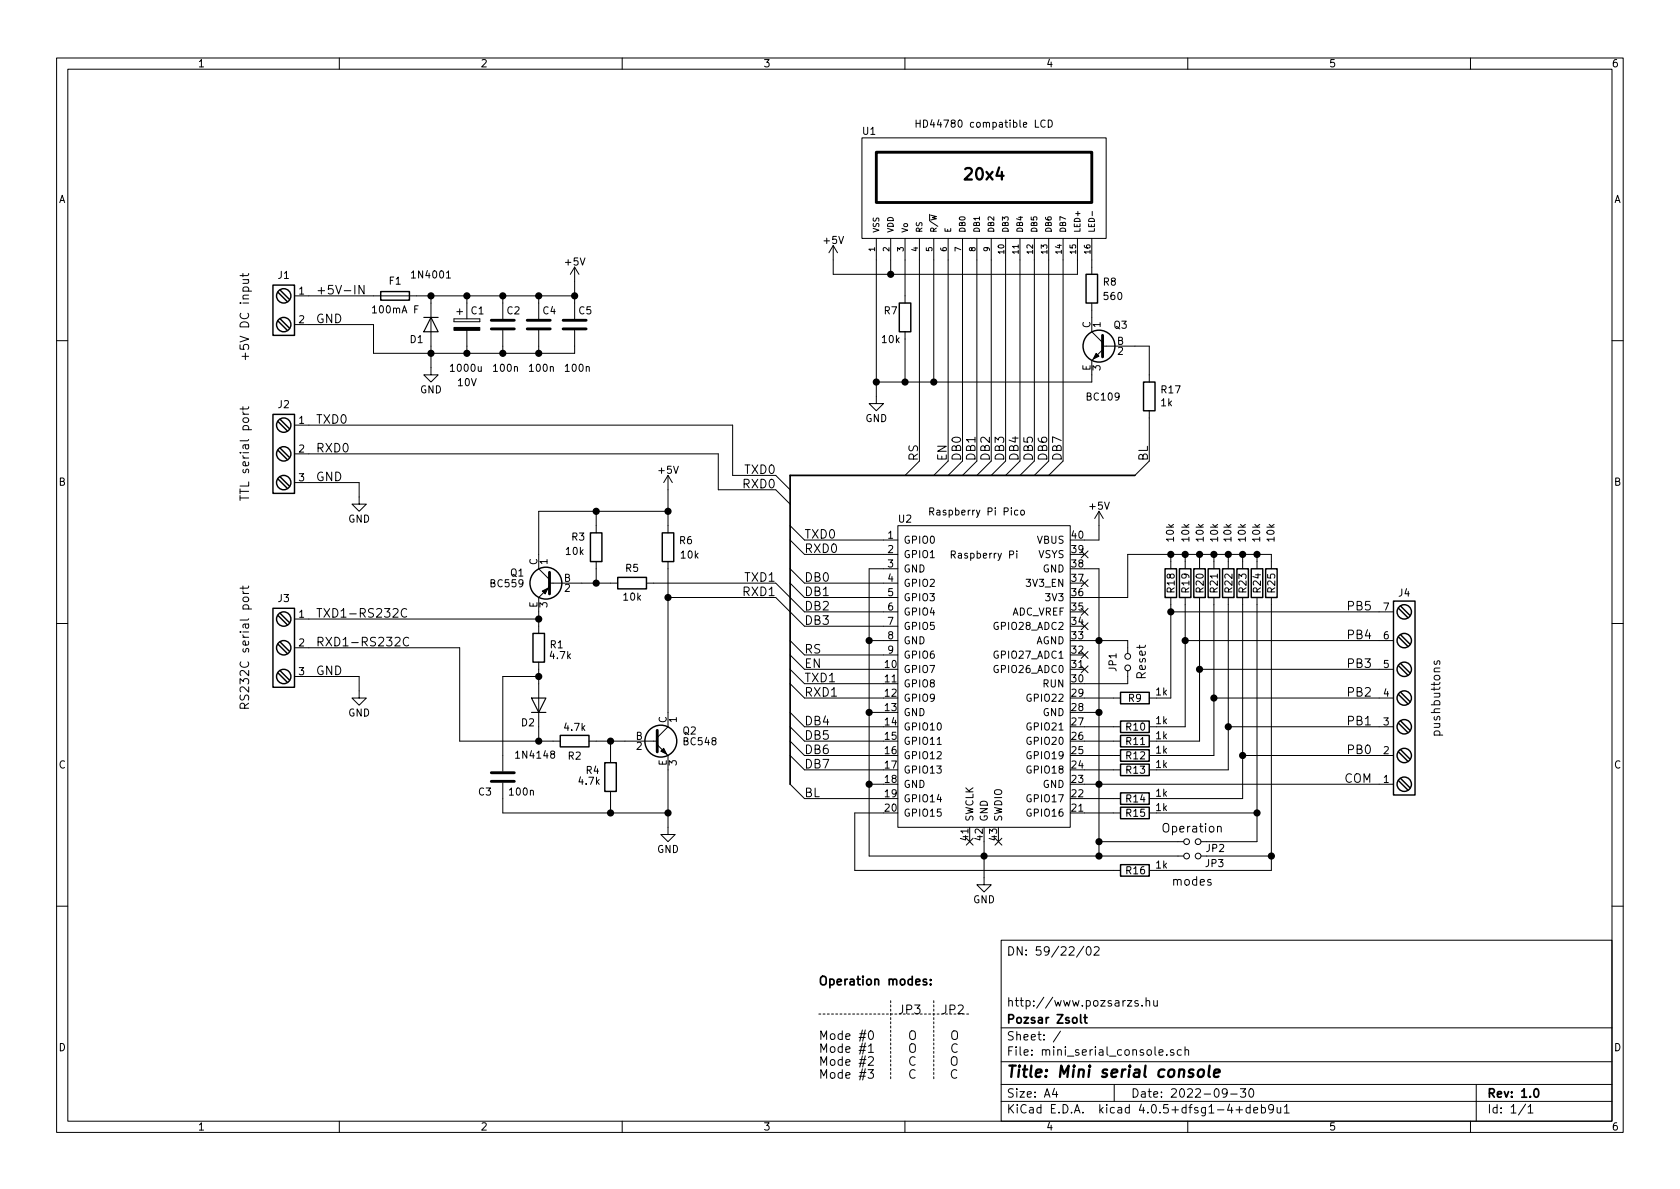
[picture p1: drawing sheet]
<svg xmlns="http://www.w3.org/2000/svg" width="297mm" height="210mm" viewBox="0 0 297 210" stroke-linecap="round" stroke-linejoin="round" font-family="sans-serif">
<g fill="none" stroke="#000" stroke-width=".18">
<path d="M10 10.3h277v189.9h-277zM12 12.2h273v186.1h-273zM60 10.3v1.9M110 10.3v1.9M160 10.3v1.9M210 10.3v1.9M260 10.3v1.9M152.4 24.4h43.2v17.8h-43.2zM162 21.2v1.3M162 21.8h.7M162.7 21.2v1.3M164.4 37.9v1.2"/>
<path d="M184.8 21.3a.5 .5 0 0 0-.6 0 .5 .5 0 0 0-.2 .6l.1 .4a.41 .41 0 0 0 .7 .1M185.3 21.2a.64 .64 0 0 1 .8 .7 .64 .64 0 0 1-.8 .6zM193.1 37.4v.7M43 48.4v.5M44 48.4l-.2 .3h-1.4M52.1 52.3h49.5M52.1 57.4h13.9v5.1h35.6v-4.1M64.4 50.5v1.5l-.9-1.5v1.5M73.9 54.1h-.6v1.2M76.2 52.3v14h1.3l-1.3 1.3-1.3-1.3h1.3M78.9 49.2h.8M80.3 56.4v.5z"/>
<path d="M80.3 56.9h4.5zM80.3 56.4h4.5zM80.8 55.1h1M81.3 54.6v1M82.5 52.3v4.1M82.5 58.4v4.1M84.8 56.4v.5zM88.9 52.3v4.1M88.9 58.4v4.1M95.2 52.3v4.1M95.2 58.4v4.1M101.6 47.2v9.2"/>
<path d="M101.6 47.2l-.8 1.3M101.6 47.2l.8 1.3M147.3 43.4l-.7 1.3M147.3 43.4l.8 1.3M154.9 42.2v29.2h1.3l-1.3 1.2-1.2-1.2h1.2M157.5 42.2v6.3M160 42.2v11.4M160 58.7v8.9M162.6 42.2v39.3l-2.6 2.6M165.1 42.2v25.4M167.6 42.2v39.3l-2.5 2.6M170.2 42.2v39.3l-2.6 2.6"/>
<path d="M172.7 42.2v39.3l-2.5 2.6M175.3 42.2v39.3l-2.6 2.6M177.8 42.2v39.3l-2.5 2.6M180.3 42.2v39.3l-2.5 2.6M182.9 42.2v39.3l-2.6 2.6M185.4 42.2v39.3l-2.5 2.6M188 42.2v39.3l-2.6 2.6M190.5 42.2v6.3h-43.2v-5.1M193 42.2v6.3M193 53.6v5.1l1.9 1.9M10 60.2h2M43 72.8v.3l.3 .1"/>
<path d="M43 71.9v.6M43.4 62.4v1.2M44 71.9l-.2 .4h-1.4M52.1 75.2h77.4v8.9h7.7l2.5 2.5M194.9 61.8l-1.9 1.9v3.9h-38.1M194.9 61.2h8.3v6.4M203.2 72.6v8.9l-2.5 2.6M285 60.2h2M42.4 87.6v.9M52.1 85.3h11.4v3.8h1.3l-1.3 1.3-1.3-1.3h1.3M52.1 80.3h74.9v6.3h10.2l2.5 2.5M105.4 90.4v3.8"/>
<path d="M105.4 99.3v3.8M118.1 99.3v29.2l-1.9 1.9M118.1 84.1v10.1M118.1 90.4h-22.9v10.2l2 1.9M118.1 84.1l-.8 1.2M118.1 84.1l.8 1.2M139.7 93l2.5 2.5h16.5M139.7 95.5l2.5 2.5h16.5M158.7 93h30.5v53.3h-30.5zM164.4 90.5l.6-.1v-.5l-.6-.1v1.3M179.8 97.4v.1M179.8 97.8v.9"/>
<path d="M180 90.3l-.4-.1-.2 .3 .1 .5h.5M180.5 90.3l.4-.1 .2 .3v.3l-.2 .3-.4-.1zM191.2 97.4l1.2 1.2M192.4 97.4l-1.2 1.2M194.3 90.4v5.1h-2.5M194.3 90.4l-.8 1.3M194.3 90.4l.8 1.3M207 98v2.6M209.5 98v2.6M212.1 98v2.6M214.6 98v2.6M217.2 98v2.6"/>
<path d="M219.7 98v2.6M222.2 98v2.6M10 110.3h2M43 104.5v.3l.3 .1M43 103.6v.6M43 104.9h1M44 103.6l-.2 .4h-1.4M52.1 119.6h11.4v3.8h1.3l-1.3 1.3-1.3-1.3h1.3M52.1 114.5h29.2v16.6h17.8M52.1 109.5h43.1M71.9 107.8a.62 .62 0 0 0-.8-.1 .62 .62 0 0 0-.2 .8 .58 .58 0 0 0 .4 .6 .58 .58 0 0 0 .6-.1M72.3 112.8a.62 .62 0 0 0-.8 0 .62 .62 0 0 0-.2 .8 .58 .58 0 0 0 .3 .5 .58 .58 0 0 0 .7 0"/>
<path d="M95.2 117.1v14M95.2 119.6h-6.3v16.8M97.2 103.1h12M97.2 103.8l-2 1.9v6.3M114.3 103.1h22.9l5 5.1h16.5M118.1 105.7h19.1l5 5h16.5M139.7 100.6l2.5 2.5h16.5M139.7 103.1l2.5 2.6h16.5M139.7 113.3l2.5 2.5h16.5M139.7 118.4l2.5 2.5h14M139.7 115.8l2.5 2.6h14M153.7 113.3h5"/>
<path d="M158.7 100.6h-5v50.8h55.6M191.2 117.7l1.2 1.3M191.2 115.2l1.2 1.2M191.2 107.6l1.2 1.2M191.2 110.1l1.2 1.2M191.2 102.5l1.2 1.2M191.8 100.6h2.5v50.8M191.8 113.3h7.6v2.3M192.4 117.7l-1.2 1.3M192.4 115.2l-1.2 1.2M192.4 107.6l-1.2 1.2M192.4 110.1l-1.2 1.2"/>
<path d="M192.4 102.5l-1.2 1.2M199.4 118.6v2.3h-7.6M207 108.2h39.4M207 105.7v17.7h-3.8M209.5 113.3h36.9M209.5 105.7v22.8h-6.3M212.1 105.7v25.4h-8.9M212.1 118.4h34.3M214.6 105.7v27.9h-11.4M217.2 105.7v30.4h-14M219.7 105.7v35.5h-16.5M222.2 105.7v43.1h-9.9"/>
<path d="M224.8 100.6v-2.6h-25.4v7.7h-7.6M224.8 105.7v48.2h-21.6M253.6 116.9v.4l.2 .2 .2-.1 .2-.5h.3v.6M285 110.3h2M43.3 125.2l-.1-.7-.2-.1h-.4l-.2 .3v.5h1.6M44 124.4l-.7 .5M88.9 138.4v5.4h29.2M104.1 131.1h12.1M107.9 131.1v3.8M107.9 139.9v3.9M116.2 131.7l1.9 1.9v14h1.3l-1.3 1.2-1.3-1.2h1.3M139.7 128.5l2.5 2.6h14"/>
<path d="M139.7 138.7l2.5 2.5h14M139.7 133.6l2.5 2.5h14M139.7 131.1l2.5 2.5h14M139.7 126l2.5 2.5h14M139.7 120.9l2.5 2.5h14M153.7 138.7h2.5M153.7 126h2.5M191.8 131.1h6.3M191.8 136.1h6.3M191.8 133.6h6.3M191.8 128.5h6.3M191.8 138.7h54.6"/>
<path d="M191.8 123.4h6.3M191.8 126h2.5M214.6 123.4h31.8M217.2 128.5h29.2M219.7 133.6h26.7M156.2 143.8h-5.1v10.1h47M170.8 148.2l1.3 1.2M172.1 148.2l-1.3 1.2M174 148.8v7.7h1.3l-1.3 1.2-1.3-1.2h1.3M175.9 148.2l1.2 1.2M177.1 148.2l-1.2 1.2M191.8 143.8h6.3"/>
<path d="M191.8 141.2h6.3M194.3 148.8h15M203.2 143.8h19M212.3 151.4h12.5M215.3 146.3v-.1a.36 .36 0 0 1 .6 .1v.8M10 160.2h2M161.7 177.7h1l-.5 .6 .3 .1 .2 .2-.1 .5-.2 .1h-.5l-.2-.1M167.2 177.7v1.1a.47 .47 0 0 1-.5 .4M168 178.5h.7l.2-.3-.1-.3-.2-.2h-.6v1.5M169.4 177.9l.2-.2h.4l.2 .2 .1 .2-.1 .3-.8 .8h.9M177 166.3h108v32h-108zM191.6 167.3l-1.3 2"/>
<path d="M192.2 167.6l.2-.2a.81 .81 0 0 1 .6 .6 .81 .81 0 0 1-.3 .8l-.1 .1a.79 .79 0 0 1-.4-1.3zM193.5 167.6l.2-.2h.4l.2 .4-.9 1.1h.9M201.2 177a.37 .37 0 0 0-.6 .1l.1 .3 .5 .1 .1 .1-.2 .3-.5-.1M201.9 177.8v.1M202.6 177.1l.2-.2 .4 .1 .1 .9M202.6 176.4v1.5M204 176.9l.1 .9 .3 .1 .2-.1M204.6 176.9v1M285 160.2h2M60 198.3v1.9M110 198.3v1.9M153.5 189.1h.9l-.5 .6 .4 .1 .1 .2v.5l-.3 .2h-.4l-.2-.2"/>
<path d="M153.5 185l.5-.4v1.5M153.5 187l.3-.1h.3l.3 .1v.3v.2l-.9 .9h.9M153.5 186.1h.9M153.7 182.4l.2-.1a.81 .81 0 0 1 .6 .8 .81 .81 0 0 1-.6 .7l-.2-.1-.2-.5zM160 198.3v1.9M168.3 187.1a.5 .5 0 0 1 .6-.2 .5 .5 0 0 1 .3 .5v.8a.53 .53 0 0 1-.6 .2 .53 .53 0 0 1-.4-.5zM168.5 182.4a.5 .5 0 0 1 .5-.1 .5 .5 0 0 1 .3 .5l-.1 .8a.53 .53 0 0 1-.6 .2 .53 .53 0 0 1-.3-.5v-.5zM169.2 189.3a.62 .62 0 0 0-.8 0 .62 .62 0 0 0-.2 .7 .58 .58 0 0 0 .3 .6 .58 .58 0 0 0 .7-.1M169.2 184.7a.62 .62 0 0 0-.7 0 .62 .62 0 0 0-.2 .7 .58 .58 0 0 0 .3 .6 .58 .58 0 0 0 .6-.1M177 194.8h108M177 191.8h108M177 187.8h108"/>
<path d="M177 181.8h108M186.4 192.5l-.3 1h.9M186.8 193v1M187.5 182.3l-1.3 2M197 191.8v3M204.9 186.1l.7-.1v-.3l-.4-.1-.3 .2 .1 .7h.6M206.3 186.5v.1M207.5 185.7a.37 .37 0 0 0-.6 .1l.1 .2 .5 .2 .1 .1-.2 .3-.5-.1M208.9 185.7l-.5-.1-.2 .3v.6l.2 .1 .5-.1M209.5 185.7l.2-.1 .4 .1 .1 .9M209.5 185.1v1.5M210 198.3v1.9"/>
<path d="M217 193.2l-.3 .3h-.3l-.3-.3v-.4l.2-.2 .4-.1 .2 .2a1.19 1.19 0 0 1-.2 1.2l-.4 .1M217.6 193.5h1.1M218.5 196.3h1.2M219.1 195.7v1.1M219.3 192.5h.9l-.5 .6 .5 .1v.7l-.2 .1-.7-.1M221 192.7l.2-.2a.81 .81 0 0 1 .5 .6 .81 .81 0 0 1-.2 .8l-.2 .1a.79 .79 0 0 1-.3-1.3zM221 195.9l-.4-.1-.3 .3 .1 .6 .2 .1 .4-.1M221 195.3v1.5M221.7 196.3l.7-.1-.1-.3-.4-.1-.2 .2v.7h.6M223 195.9l.5-.1 .2 .3-.1 .6h-.6M223 195.3v1.5M225.2 196l-.3 .3h-.3l-.3-.3v-.4l.2-.2 .4-.1 .2 .2a1.19 1.19 0 0 1-.2 1.2l-.4 .1"/>
<path d="M225.8 195.8l.1 .9 .3 .1 .2-.1M226.4 195.8v1M227.1 195.8l.4-.5v1.5M227.1 196.8h.8M260 198.3v1.9M261 191.8v6.5M269.7 195.2l-1.2 2M270.2 195.8l.4-.5v1.5M270.2 196.8h.8"/>
<circle cx="199.4" cy="116.1" r=".51"/>
<circle cx="199.4" cy="118.1" r=".51"/>
<circle cx="209.8" cy="151.4" r=".51"/>
<circle cx="209.8" cy="148.8" r=".51"/>
<circle cx="211.8" cy="151.4" r=".51"/>
<circle cx="211.8" cy="148.8" r=".51"/>
</g>
<path d="M200.7 84.1h-61v54.6M163.8 173.2l-.4-.1-.2 .3 .1 .2 .5 .1v.4h-.6M164.5 174v.2M164.5 173.2v.2M191.1 179.4v1.3l.2 .2M191.6 179.9h.6M191.8 179.4v1.3l.4 .2M271.3 192.7l.3-.2a.81 .81 0 0 1 .5 .6 .81 .81 0 0 1-.2 .8l-.2 .1a.79 .79 0 0 1-.4-1.3z" fill="none" stroke="#000" stroke-width=".3"/>
<path d="M212 189.3a.51 .51 0 0 1 .5-.2 .51 .51 0 0 1 .4 .4l-.1 .6a.54 .54 0 0 1-.5 .4 .54 .54 0 0 1-.5-.4zM213.9 188.4l-.2 1.8 .2 .2M214.7 189.8l.9-.2v-.4l-.6-.1-.3 .3v.9l.2 .1 .5-.1" fill="none" stroke="#000" stroke-width=".41"/>
<g fill="none" stroke="#000" stroke-width=".25">
<path d="M48.3 50.4h3.8v8.9h-3.8zM49.1 56.8l1.7 1.6M49.1 51.7l1.7 1.6M49.5 51.3l1.7 1.7M49.5 56.4l1.7 1.6M67.3 51.6h5.1v1.5h-5.1zM159 53.6h2v5.1h-2zM192 48.5h2.1v5.1h-2.1zM48.3 73.3h3.8v13.9h-3.8zM49.1 79.6l1.7 1.7M49.1 74.5l1.7 1.7M49.5 74.2l1.7 1.6"/>
<path d="M49.5 79.2l1.7 1.7M202.2 67.6h2v5h-2zM49.1 84.7l1.7 1.7M49.5 84.3l1.7 1.7M104.4 94.2h2v5.1h-2zM117.1 94.2h2v5.1h-2zM48.3 107.6h3.8v13.9h-3.8zM49.1 113.9l1.7 1.7M49.1 119l1.7 1.6M49.1 108.8l1.7 1.7M49.5 118.6l1.7 1.7M49.5 108.5l1.7 1.6"/>
<path d="M49.5 113.5l1.7 1.7M94.2 112h2.1v5.1h-2.1zM109.2 102.1h5.1v2h-5.1zM206 100.6h2v5.1h-2zM208.5 100.6h2.1v5.1h-2.1zM211.1 100.6h2v5.1h-2zM213.6 100.6h2v5.1h-2zM216.2 100.6h2v5.1h-2zM218.7 100.6h2v5.1h-2zM221.2 100.6h2.1v5.1h-2.1zM223.8 100.6h2v5.1h-2zM246.4 106.3h3.8v34.3h-3.8z"/>
<path d="M247.3 107.6l1.6 1.6M247.3 117.7l1.6 1.7M247.3 112.6l1.6 1.7M247.6 112.3l1.7 1.6M247.6 107.2l1.7 1.6M247.6 117.3l1.7 1.7M99.1 130h5v2.1h-5zM106.9 134.9h2.1v5h-2.1zM198.1 122.4h5.1v2.1h-5.1zM198.1 127.5h5.1v2h-5.1zM198.1 130h5.1v2.1h-5.1zM198.1 135.1h5.1v2.1h-5.1z"/>
<path d="M198.1 132.6h5.1v2h-5.1zM247.3 127.9l1.6 1.6M247.3 138l1.6 1.7M247.3 122.8l1.6 1.7M247.3 133l1.6 1.6M247.6 122.4l1.7 1.7M247.6 132.6l1.7 1.6M247.6 127.5l1.7 1.7M247.6 137.7l1.7 1.6M198.1 152.9h5.1v2h-5.1zM198.1 142.7h5.1v2.1h-5.1zM198.1 140.2h5.1v2h-5.1z"/>
<circle cx="50.2" cy="57.4" r="1.27"/>
<circle cx="50.2" cy="52.3" r="1.27"/>
<circle cx="50.2" cy="75.2" r="1.27"/>
<circle cx="194.3" cy="61.2" r="2.82"/>
<circle cx="50.2" cy="85.3" r="1.27"/>
<circle cx="50.2" cy="80.3" r="1.27"/>
<circle cx="50.2" cy="109.5" r="1.27"/>
<circle cx="50.2" cy="119.6" r="1.27"/>
<circle cx="50.2" cy="114.5" r="1.27"/>
<circle cx="96.5" cy="103.1" r="2.82"/>
<circle cx="248.3" cy="113.3" r="1.27"/>
<circle cx="248.3" cy="108.2" r="1.27"/>
<circle cx="248.3" cy="118.4" r="1.27"/>
<circle cx="116.8" cy="131.1" r="2.82"/>
<circle cx="248.3" cy="123.4" r="1.27"/>
<circle cx="248.3" cy="128.5" r="1.27"/>
<circle cx="248.3" cy="138.7" r="1.27"/>
<circle cx="248.3" cy="133.6" r="1.27"/>
</g>
<path d="M154.9 26.9h38.1v8.9h-38.1zM86.9 58.2h4M86.9 56.6h4M93.2 58.2h4.1M93.2 56.6h4.1M99.6 58.2h4M99.6 56.6h4M194.9 59.3v3.8M86.9 138.2h4M86.9 136.6h4M116.2 129.2v3.8" fill="none" stroke="#000" stroke-width=".51"/>
<path d="M80.3 57.9h4.5v.5h-4.5zM193.8 62.5l.5 .5-1 .5zM95.9 104.5l1-.5-.5 1zM116.8 132.8l.5-.5 .6 1z" fill="#000" stroke="#000" stroke-width=".18"/>
<path d="M97.2 101.2v3.8z" fill="#000" stroke="#000" stroke-width=".51"/>
<path d="M74.9 56.1h2.6M76.2 56.1l1.3 2.6h-2.6zM94 123.4h2.5l-1.3 2.6zM94 126h2.5" fill="none" stroke="#000" stroke-width=".2"/>
<g fill="#000" stroke="#000" stroke-width=".25">
<circle cx="76.2" cy="52.3" r=".51"/>
<circle cx="82.6" cy="52.3" r=".51"/>
<circle cx="88.9" cy="52.3" r=".51"/>
<circle cx="95.3" cy="52.3" r=".51"/>
<circle cx="101.6" cy="52.3" r=".51"/>
<circle cx="157.5" cy="48.5" r=".51"/>
<circle cx="76.2" cy="62.5" r=".51"/>
<circle cx="82.6" cy="62.5" r=".51"/>
<circle cx="88.9" cy="62.5" r=".51"/>
<circle cx="95.3" cy="62.5" r=".51"/>
<circle cx="154.9" cy="67.6" r=".51"/>
<circle cx="160" cy="67.6" r=".51"/>
<circle cx="165.1" cy="67.6" r=".51"/>
<circle cx="105.4" cy="90.4" r=".51"/>
<circle cx="118.1" cy="90.4" r=".51"/>
<circle cx="207" cy="98" r=".51"/>
<circle cx="209.6" cy="98" r=".51"/>
<circle cx="212.1" cy="98" r=".51"/>
<circle cx="214.6" cy="98" r=".51"/>
<circle cx="217.2" cy="98" r=".51"/>
<circle cx="219.7" cy="98" r=".51"/>
<circle cx="222.3" cy="98" r=".51"/>
<circle cx="95.3" cy="119.6" r=".51"/>
<circle cx="95.3" cy="109.5" r=".51"/>
<circle cx="105.4" cy="103.1" r=".51"/>
<circle cx="118.1" cy="105.7" r=".51"/>
<circle cx="153.7" cy="113.3" r=".51"/>
<circle cx="194.3" cy="113.3" r=".51"/>
<circle cx="207" cy="108.2" r=".51"/>
<circle cx="209.6" cy="113.3" r=".51"/>
<circle cx="212.1" cy="118.4" r=".51"/>
<circle cx="95.3" cy="131.1" r=".51"/>
<circle cx="108" cy="131.1" r=".51"/>
<circle cx="153.7" cy="126" r=".51"/>
<circle cx="153.7" cy="138.7" r=".51"/>
<circle cx="194.3" cy="126" r=".51"/>
<circle cx="194.3" cy="138.7" r=".51"/>
<circle cx="214.6" cy="123.4" r=".51"/>
<circle cx="217.2" cy="128.5" r=".51"/>
<circle cx="219.7" cy="133.6" r=".51"/>
<circle cx="108" cy="143.8" r=".51"/>
<circle cx="118.1" cy="143.8" r=".51"/>
<circle cx="174" cy="151.4" r=".51"/>
<circle cx="194.3" cy="148.8" r=".51"/>
<circle cx="194.3" cy="151.4" r=".51"/>
<circle cx="222.3" cy="143.8" r=".51"/>
<circle cx="224.8" cy="151.4" r=".51"/>
</g>
<path d="M144.8 179.3h26.6M157.5 190.7v-13.9M165.1 190.7v-13.9" fill="none" stroke="#000" stroke-width=".18" stroke-dasharray=".3 .4"/>
<g font-size="2.8">
<text x="170.8" y="31.8">20x4</text>
<text x="178" y="190.5">Title: Mini serial console</text>
</g>
<g font-size="2.1">
<text x="55.9" y="52.1">+5V-IN</text>
<text x="55.9" y="57.1">GND</text>
<text x="44" y="62.7" transform="rotate(-90 44 62.7)">+5V DC input</text>
<text x="55.9" y="74.9">TXD0</text>
<text x="55.9" y="80">RXD0</text>
<text x="131.7" y="83.8">TXD0</text>
<text x="162.3" y="81.5" transform="rotate(-90 162.3 81.5)">RS</text>
<text x="167.4" y="81.5" transform="rotate(-90 167.4 81.5)">EN</text>
<text x="169.9" y="81.5" transform="rotate(-90 169.9 81.5)">DB0</text>
<text x="172.5" y="81.5" transform="rotate(-90 172.5 81.5)">DB1</text>
<text x="175" y="81.5" transform="rotate(-90 175 81.5)">DB2</text>
<text x="177.5" y="81.5" transform="rotate(-90 177.5 81.5)">DB3</text>
<text x="180.1" y="81.5" transform="rotate(-90 180.1 81.5)">DB4</text>
<text x="182.6" y="81.5" transform="rotate(-90 182.6 81.5)">DB5</text>
<text x="185.2" y="81.5" transform="rotate(-90 185.2 81.5)">DB6</text>
<text x="187.7" y="81.5" transform="rotate(-90 187.7 81.5)">DB7</text>
<text x="202.9" y="81.5" transform="rotate(-90 202.9 81.5)">BL</text>
<text x="44" y="87.6" transform="rotate(-90 44 87.6)">TTL serial port</text>
<text x="55.9" y="85.1">GND</text>
<text x="131.5" y="86.4">RXD0</text>
<text x="142.2" y="95.2">TXD0</text>
<text x="142.2" y="97.8">RXD0</text>
<text x="131.5" y="105.4">RXD1</text>
<text x="131.7" y="102.9">TXD1</text>
<text x="142.2" y="107.9">DB2</text>
<text x="142.2" y="105.4">DB1</text>
<text x="142.2" y="102.9">DB0</text>
<text x="238.4" y="107.9">PB5</text>
<text x="55.9" y="109.2">TXD1-RS232C</text>
<text x="142.2" y="110.5">DB3</text>
<text x="238.4" y="113">PB4</text>
<text x="55.9" y="114.3">RXD1-RS232C</text>
<text x="55.9" y="119.4">GND</text>
<text x="142.2" y="115.6">RS</text>
<text x="142.2" y="118.1">EN</text>
<text x="202.6" y="120" transform="rotate(-90 202.6 120)">Reset</text>
<text x="238.4" y="118.1">PB3</text>
<text x="44" y="124" transform="rotate(-90 44 124)">RS232C serial port</text>
<text x="142.2" y="120.6">TXD1</text>
<text x="142.2" y="123.2">RXD1</text>
<text x="238.4" y="123.2">PB2</text>
<text x="142.2" y="130.8">DB5</text>
<text x="142.2" y="128.3">DB4</text>
<text x="238.4" y="128.3">PB1</text>
<text x="254.7" y="129.9" transform="rotate(-90 254.7 129.9)">pushbuttons</text>
<text x="142.2" y="135.9">DB7</text>
<text x="142.2" y="133.3">DB6</text>
<text x="238.4" y="133.3">PB0</text>
<text x="142.2" y="141">BL</text>
<text x="237.6" y="138.4">COM</text>
<text x="205.8" y="147.2">Operation</text>
<text x="207.4" y="156.6">modes</text>
<text x="178" y="169">DN: 59/22/02</text>
<text x="144.8" y="174.2">Operation modes:</text>
<text x="157.3" y="179.3">JP2</text>
<text x="178" y="178">http://www.pozsarzs.hu</text>
<text x="144.8" y="183.9">Mode #0</text>
<text x="160.6" y="183.9">O</text>
<text x="178" y="184">Sheet: /</text>
<text x="178" y="181">Pozsar Zsolt</text>
<text x="144.8" y="186.2">Mode #1</text>
<text x="144.8" y="188.5">Mode #2</text>
<text x="144.8" y="190.7">Mode #3</text>
<text x="160.5" y="188.5">O</text>
<text x="160.5" y="190.7">C</text>
<text x="160.6" y="186.2">C</text>
<text x="178" y="186.7">File: mini_serial_console.sch</text>
<text x="178" y="196.9">KiCad E.D.A. kicad 4.0.5+dfsg1-4+deb9u1</text>
<text x="178" y="194.1">Size: A4</text>
<text x="200" y="194.1">Date: 2022-09-30</text>
<text x="263" y="194.1">Rev: 1.0</text>
<text x="263" y="196.9">Id: 1/1</text>
</g>
<g font-size="1.8">
<text x="35" y="11.9">1</text>
<text x="85" y="11.9">2</text>
<text x="135" y="11.9">3</text>
<text x="185" y="11.9">4</text>
<text x="235" y="11.9">5</text>
<text x="285" y="11.9">6</text>
<text x="152.6" y="23.8">U1</text>
<text x="163.3" y="22.5">HD44780 compatible LCD</text>
<text x="10.4" y="35.9">A</text>
<text x="285.4" y="35.9">A</text>
<text x="100" y="46.9">+5V</text>
<text x="145.7" y="43.1">+5V</text>
<text x="49.2" y="49.3">J1</text>
<text x="52.9" y="52.1">1</text>
<text x="68.8" y="50.3">F1</text>
<text x="73.1" y="49.2">1N4001</text>
<text x="195.1" y="50.5">R8</text>
<text x="195.3" y="53">560</text>
<text x="52.9" y="57.1">2</text>
<text x="66.2" y="55.4">100mA F</text>
<text x="83.3" y="55.6">C1</text>
<text x="89.7" y="55.6">C2</text>
<text x="96" y="55.6">C4</text>
<text x="102.4" y="55.6">C5</text>
<text x="156.4" y="55.6">R7</text>
<text x="192.8" y="58" transform="rotate(-90 192.8 58)">C</text>
<text x="194.6" y="57.9" transform="rotate(-90 194.6 57.9)">1</text>
<text x="197" y="58.1">Q3</text>
<text x="72.5" y="60.6">D1</text>
<text x="79.9" y="65.7">1000u</text>
<text x="87.4" y="65.7">100n</text>
<text x="93.7" y="65.7">100n</text>
<text x="100.1" y="65.7">100n</text>
<text x="156" y="60.6">10k</text>
<text x="192.8" y="65.6" transform="rotate(-90 192.8 65.6)">E</text>
<text x="194.6" y="65.5" transform="rotate(-90 194.6 65.5)">3</text>
<text x="197.5" y="61">B</text>
<text x="197.6" y="62.7">2</text>
<text x="74.2" y="69.5">GND</text>
<text x="81" y="68.3">10V</text>
<text x="192.3" y="70.8">BC109</text>
<text x="205.3" y="71.8">1k</text>
<text x="205.4" y="69.5">R17</text>
<text x="49.2" y="72.2">J2</text>
<text x="52.9" y="74.9">1</text>
<text x="153" y="74.6">GND</text>
<text x="52.9" y="80">2</text>
<text x="116.5" y="83.8">+5V</text>
<text x="10.4" y="85.9">B</text>
<text x="52.9" y="85.1">3</text>
<text x="285.4" y="85.9">B</text>
<text x="61.5" y="92.4">GND</text>
<text x="101.1" y="95.6">R3</text>
<text x="157" y="95.2">1</text>
<text x="158.9" y="92.4">U2</text>
<text x="165.2" y="91.1">Raspberry Pi Pico</text>
<text x="189.5" y="95.2">40</text>
<text x="192.7" y="90.1">+5V</text>
<text x="207.5" y="95.7" transform="rotate(-90 207.5 95.7)">10k</text>
<text x="210.3" y="95.7" transform="rotate(-90 210.3 95.7)">10k</text>
<text x="212.8" y="95.7" transform="rotate(-90 212.8 95.7)">10k</text>
<text x="215.3" y="95.7" transform="rotate(-90 215.3 95.7)">10k</text>
<text x="217.7" y="95.7" transform="rotate(-90 217.7 95.7)">10k</text>
<text x="220.2" y="95.7" transform="rotate(-90 220.2 95.7)">10k</text>
<text x="222.8" y="95.7" transform="rotate(-90 222.8 95.7)">10k</text>
<text x="225.3" y="95.7" transform="rotate(-90 225.3 95.7)">10k</text>
<text x="90.3" y="101.9">Q1</text>
<text x="95" y="99.9" transform="rotate(-90 95 99.9)">C</text>
<text x="96.8" y="99.8" transform="rotate(-90 96.8 99.8)">1</text>
<text x="100.1" y="98.1">10k</text>
<text x="110.6" y="101.1">R5</text>
<text x="120.2" y="96.2">R6</text>
<text x="120.4" y="98.7">10k</text>
<text x="157" y="97.8">2</text>
<text x="157" y="100.3">3</text>
<text x="159.8" y="96.1">GPIO0</text>
<text x="159.8" y="98.7">GPIO1</text>
<text x="159.8" y="101.2">GND</text>
<text x="168.5" y="98.7">Raspberry Pi</text>
<text x="183.3" y="96.1">VBUS</text>
<text x="183.5" y="98.7">VSYS</text>
<text x="184.3" y="101.2">GND</text>
<text x="189.5" y="100.3">38</text>
<text x="189.5" y="97.8">39</text>
<text x="49.2" y="106.4">J3</text>
<text x="86.9" y="103.8">BC559</text>
<text x="95" y="107.5" transform="rotate(-90 95 107.5)">E</text>
<text x="96.8" y="107.4" transform="rotate(-90 96.8 107.4)">3</text>
<text x="99.7" y="102.9">B</text>
<text x="99.8" y="104.6">2</text>
<text x="110.3" y="106.2">10k</text>
<text x="157" y="102.9">4</text>
<text x="157" y="105.4">5</text>
<text x="157" y="107.9">6</text>
<text x="159.8" y="103.8">GPIO2</text>
<text x="159.8" y="106.3">GPIO3</text>
<text x="181.6" y="103.8">3V3_EN</text>
<text x="185.1" y="106.3">3V3</text>
<text x="189.5" y="107.9">35</text>
<text x="189.5" y="105.4">36</text>
<text x="189.5" y="102.9">37</text>
<text x="207.7" y="104.7" transform="rotate(-90 207.7 104.7)">R18</text>
<text x="210.3" y="104.7" transform="rotate(-90 210.3 104.7)">R19</text>
<text x="212.8" y="104.7" transform="rotate(-90 212.8 104.7)">R20</text>
<text x="215.3" y="104.7" transform="rotate(-90 215.3 104.7)">R21</text>
<text x="217.9" y="104.7" transform="rotate(-90 217.9 104.7)">R22</text>
<text x="220.4" y="104.7" transform="rotate(-90 220.4 104.7)">R23</text>
<text x="222.9" y="104.7" transform="rotate(-90 222.9 104.7)">R24</text>
<text x="225.5" y="104.7" transform="rotate(-90 225.5 104.7)">R25</text>
<text x="244.6" y="107.9">7</text>
<text x="247.3" y="105.5">J4</text>
<text x="52.9" y="109.2">1</text>
<text x="157" y="110.5">7</text>
<text x="157" y="113">8</text>
<text x="159.8" y="108.8">GPIO4</text>
<text x="159.8" y="111.4">GPIO5</text>
<text x="159.8" y="113.9">GND</text>
<text x="176" y="111.4">GPIO28_ADC2</text>
<text x="178.7" y="108.8">ADC_VREF</text>
<text x="183" y="113.9">AGND</text>
<text x="189.5" y="113">33</text>
<text x="189.5" y="110.5">34</text>
<text x="244.6" y="113">6</text>
<text x="52.9" y="114.3">2</text>
<text x="52.9" y="119.4">3</text>
<text x="97.3" y="114.6">R1</text>
<text x="97.3" y="116.5">4.7k</text>
<text x="156.5" y="118.1">10</text>
<text x="157" y="115.6">9</text>
<text x="159.8" y="116.5">GPIO6</text>
<text x="159.8" y="119">GPIO7</text>
<text x="176" y="119">GPIO26_ADC0</text>
<text x="176" y="116.5">GPIO27_ADC1</text>
<text x="189.5" y="118.1">31</text>
<text x="189.5" y="115.6">32</text>
<text x="197.4" y="118.7" transform="rotate(-90 197.4 118.7)">JP1</text>
<text x="244.6" y="118.1">5</text>
<text x="156.5" y="120.6">11</text>
<text x="156.5" y="123.2">12</text>
<text x="156.5" y="125.7">13</text>
<text x="159.8" y="121.5">GPIO8</text>
<text x="159.8" y="124.1">GPIO9</text>
<text x="181.8" y="124.1">GPIO22</text>
<text x="184.4" y="121.5">RUN</text>
<text x="189.5" y="120.6">30</text>
<text x="189.5" y="125.7">28</text>
<text x="189.5" y="123.2">29</text>
<text x="199.5" y="124.1">R9</text>
<text x="204.4" y="123">1k</text>
<text x="244.6" y="123.2">4</text>
<text x="61.5" y="126.7">GND</text>
<text x="92.2" y="128.4">D2</text>
<text x="99.9" y="129.2">4.7k</text>
<text x="112.4" y="130.8">B</text>
<text x="117.9" y="127.9" transform="rotate(-90 117.9 127.9)">C</text>
<text x="119.6" y="127.7" transform="rotate(-90 119.6 127.7)">1</text>
<text x="120.8" y="129.9">Q2</text>
<text x="121" y="131.8">BC548</text>
<text x="156.5" y="128.3">14</text>
<text x="156.5" y="130.8">15</text>
<text x="159.8" y="126.6">GND</text>
<text x="159.8" y="129.2">GPIO10</text>
<text x="159.8" y="131.7">GPIO11</text>
<text x="181.8" y="131.7">GPIO20</text>
<text x="181.8" y="129.2">GPIO21</text>
<text x="184.3" y="126.6">GND</text>
<text x="189.5" y="130.8">26</text>
<text x="189.5" y="128.3">27</text>
<text x="199.2" y="129.2">R10</text>
<text x="199.2" y="131.7">R11</text>
<text x="204.4" y="128">1k</text>
<text x="204.4" y="130.7">1k</text>
<text x="244.6" y="128.3">3</text>
<text x="10.4" y="135.9">C</text>
<text x="91.5" y="134.1">1N4148</text>
<text x="100.5" y="134.3">R2</text>
<text x="103.7" y="136.8">R4</text>
<text x="112.5" y="132.6">2</text>
<text x="117.9" y="135.5" transform="rotate(-90 117.9 135.5)">E</text>
<text x="119.6" y="135.4" transform="rotate(-90 119.6 135.4)">3</text>
<text x="156.5" y="133.3">16</text>
<text x="156.5" y="135.9">17</text>
<text x="159.8" y="134.2">GPIO12</text>
<text x="159.8" y="136.8">GPIO13</text>
<text x="181.8" y="136.8">GPIO18</text>
<text x="181.8" y="134.2">GPIO19</text>
<text x="189.5" y="135.9">24</text>
<text x="189.5" y="133.3">25</text>
<text x="199.2" y="136.8">R13</text>
<text x="199.2" y="134.3">R12</text>
<text x="204.4" y="135.8">1k</text>
<text x="204.4" y="133.2">1k</text>
<text x="244.6" y="133.3">2</text>
<text x="285.4" y="135.9">C</text>
<text x="84.6" y="140.7">C3</text>
<text x="90.2" y="140.7">100n</text>
<text x="102.4" y="138.8">4.7k</text>
<text x="156.5" y="143.5">20</text>
<text x="156.5" y="138.4">18</text>
<text x="156.5" y="141">19</text>
<text x="159.8" y="139.3">GND</text>
<text x="159.8" y="141.9">GPIO14</text>
<text x="181.8" y="141.9">GPIO17</text>
<text x="184.3" y="139.3">GND</text>
<text x="189.5" y="143.5">21</text>
<text x="189.5" y="141">22</text>
<text x="189.5" y="138.4">23</text>
<text x="199.2" y="141.9">R14</text>
<text x="204.4" y="143.4">1k</text>
<text x="204.4" y="140.9">1k</text>
<text x="244.6" y="138.4">1</text>
<text x="159.8" y="144.4">GPIO15</text>
<text x="171.2" y="148.5" transform="rotate(-90 171.2 148.5)">41</text>
<text x="172.1" y="145.3" transform="rotate(-90 172.1 145.3)">SWCLK</text>
<text x="173.7" y="148.5" transform="rotate(-90 173.7 148.5)">42</text>
<text x="174.6" y="145.3" transform="rotate(-90 174.6 145.3)">GND</text>
<text x="176.3" y="148.5" transform="rotate(-90 176.3 148.5)">43</text>
<text x="177.2" y="145.3" transform="rotate(-90 177.2 145.3)">SWDIO</text>
<text x="181.8" y="144.4">GPIO16</text>
<text x="199.2" y="144.4">R15</text>
<text x="116.2" y="150.8">GND</text>
<text x="199.2" y="154.6">R16</text>
<text x="204.4" y="153.6">1k</text>
<text x="213.2" y="153.3">JP3</text>
<text x="213.3" y="150.6">JP2</text>
<text x="172" y="159.7">GND</text>
<text x="10.4" y="185.9">D</text>
<text x="285.4" y="185.9">D</text>
<text x="35" y="199.9">1</text>
<text x="85" y="199.9">2</text>
<text x="135" y="199.9">3</text>
<text x="185" y="199.9">4</text>
<text x="235" y="199.9">5</text>
<text x="285" y="199.9">6</text>
</g>
<g font-size="1.4">
<text x="155.4" y="41.1" transform="rotate(-90 155.4 41.1)">VSS</text>
<text x="158" y="41.1" transform="rotate(-90 158 41.1)">VDD</text>
<text x="160.5" y="41.1" transform="rotate(-90 160.5 41.1)">Vo</text>
<text x="163.1" y="41.1" transform="rotate(-90 163.1 41.1)">RS</text>
<text x="165.6" y="41.1" transform="rotate(-90 165.6 41.1)">R/W</text>
<text x="168.1" y="41.1" transform="rotate(-90 168.1 41.1)">E</text>
<text x="170.7" y="41.1" transform="rotate(-90 170.7 41.1)">DB0</text>
<text x="173.2" y="41.1" transform="rotate(-90 173.2 41.1)">DB1</text>
<text x="175.8" y="41.1" transform="rotate(-90 175.8 41.1)">DB2</text>
<text x="178.3" y="41.1" transform="rotate(-90 178.3 41.1)">DB3</text>
<text x="180.8" y="41.1" transform="rotate(-90 180.8 41.1)">DB4</text>
<text x="183.4" y="41.1" transform="rotate(-90 183.4 41.1)">DB5</text>
<text x="185.9" y="41.1" transform="rotate(-90 185.9 41.1)">DB6</text>
<text x="188.5" y="41.1" transform="rotate(-90 188.5 41.1)">DB7</text>
<text x="191" y="41.1" transform="rotate(-90 191 41.1)">LED+</text>
<text x="193.5" y="41.1" transform="rotate(-90 193.5 41.1)">LED-</text>
<text x="154.7" y="44.4" transform="rotate(-90 154.7 44.4)">1</text>
<text x="157.2" y="44.4" transform="rotate(-90 157.2 44.4)">2</text>
<text x="159.8" y="44.4" transform="rotate(-90 159.8 44.4)">3</text>
<text x="162.3" y="44.4" transform="rotate(-90 162.3 44.4)">4</text>
<text x="164.8" y="44.4" transform="rotate(-90 164.8 44.4)">5</text>
<text x="167.4" y="44.4" transform="rotate(-90 167.4 44.4)">6</text>
<text x="169.9" y="44.4" transform="rotate(-90 169.9 44.4)">7</text>
<text x="172.5" y="44.4" transform="rotate(-90 172.5 44.4)">8</text>
<text x="175" y="44.4" transform="rotate(-90 175 44.4)">9</text>
<text x="177.5" y="44.9" transform="rotate(-90 177.5 44.9)">10</text>
<text x="180.1" y="44.9" transform="rotate(-90 180.1 44.9)">11</text>
<text x="182.6" y="44.9" transform="rotate(-90 182.6 44.9)">12</text>
<text x="185.2" y="44.9" transform="rotate(-90 185.2 44.9)">13</text>
<text x="187.7" y="44.9" transform="rotate(-90 187.7 44.9)">14</text>
<text x="190.2" y="44.9" transform="rotate(-90 190.2 44.9)">15</text>
<text x="192.8" y="44.9" transform="rotate(-90 192.8 44.9)">16</text>
</g>
</svg>
